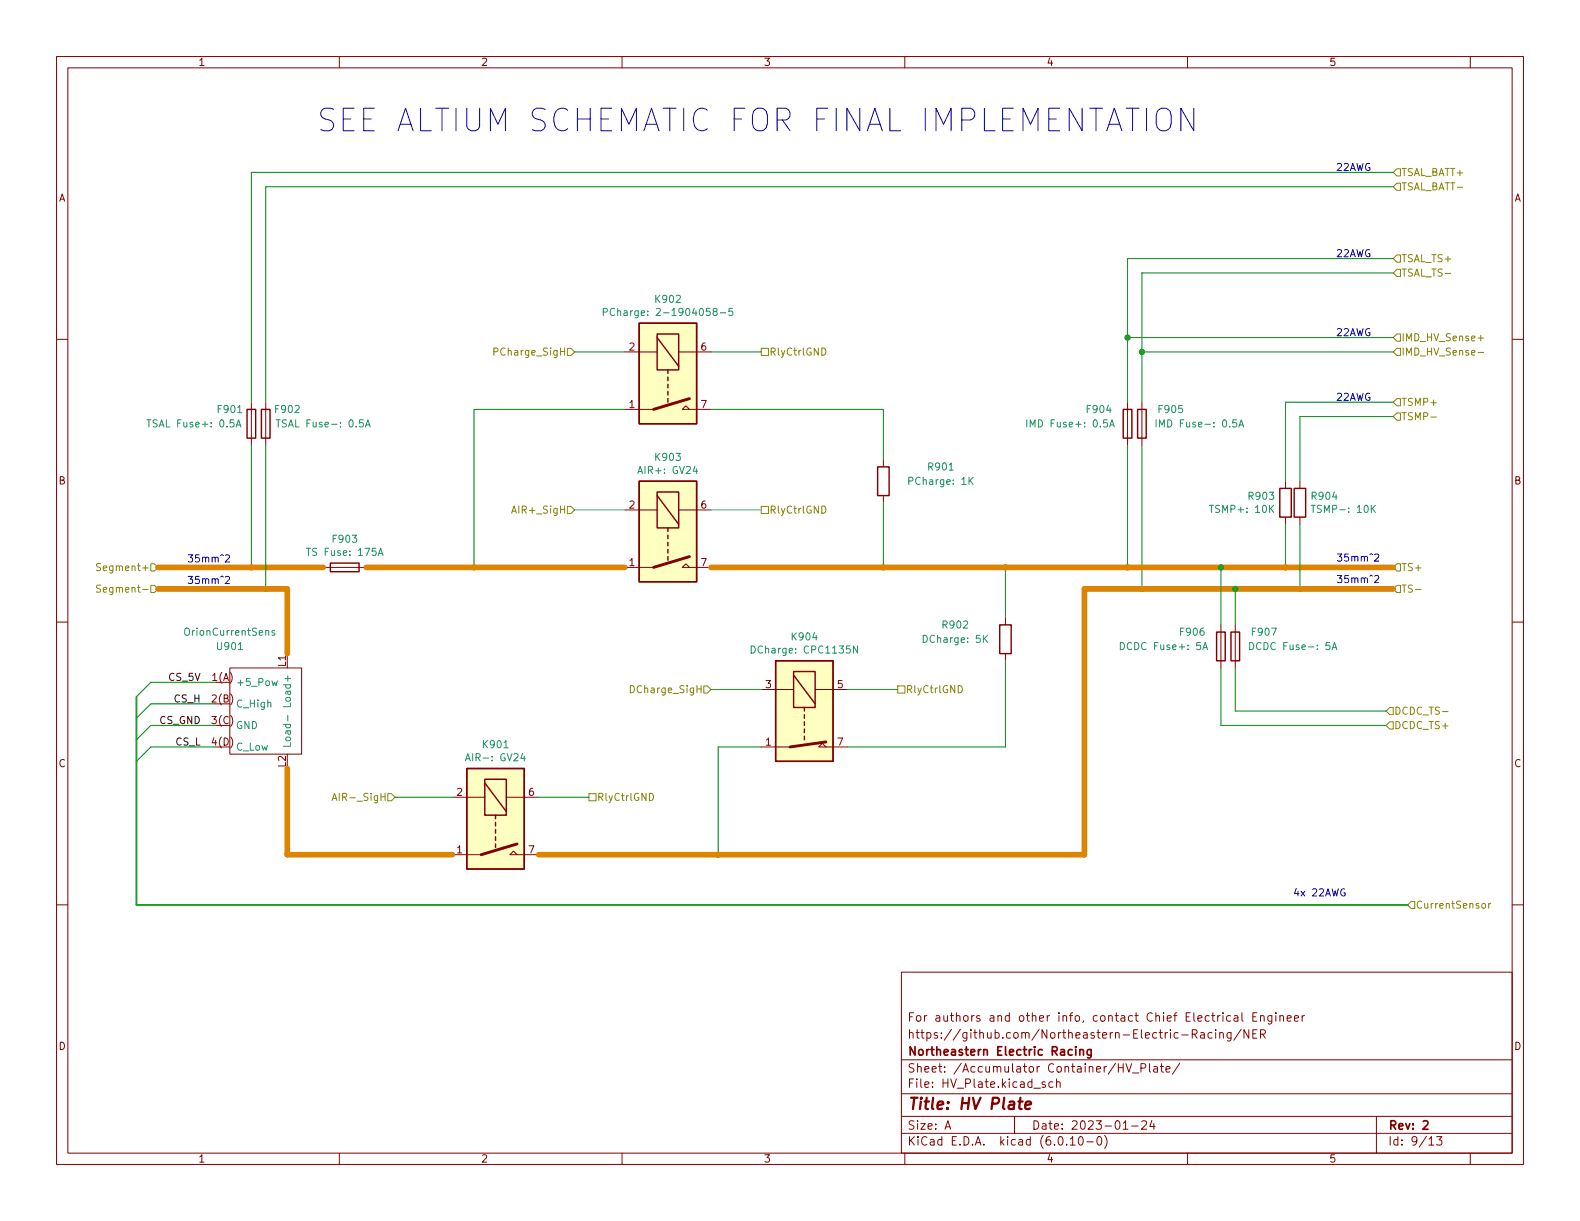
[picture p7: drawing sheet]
<svg xmlns="http://www.w3.org/2000/svg" width="279mm" height="216mm" viewBox="0 0 279 216" stroke-linecap="round" stroke-linejoin="round" font-family="sans-serif">
<g fill="none" stroke="#840000" stroke-width=".18">
<path d="M10 10h259.4v195.9h-259.4zM12 12h255.4v191.9h-255.4zM60 10v2M110 10v2M160 10v2M210 10v2M260 10v2M10 60h2M267.4 60h2M44.4 71.1v7.6M47 71.1v7.6M110.5 62.2h5.7"/>
<path d="M110.5 72.4h5.1M120 62.2h5.7M121.9 72.4l-.6-.6-.7 .6h5.1M199.4 71.1v7.6M201.9 71.1v7.6M110.5 90.2h5.7M120 90.2h5.7M156.2 81.3v1.3M156.2 87.6v1.3M227.3 85.1v1.3M227.3 91.4v1.3M229.9 85.1v1.3"/>
<path d="M229.9 91.4v1.3M10 110h2M40.6 118.1h12.7v15.3h-12.7zM50.8 115.6v2.5M57.1 100.3h7.7M110.5 100.3h5.1M121.9 100.3l-.6-.6-.7 .6h5.1M177.8 109.2v1.3M177.8 115.6v1.2M215.9 110.5v7.6M218.4 110.5v7.6M267.4 110h2"/>
<path d="M134.6 121.9h5.7M134.6 132.1h5.1M144.1 121.9h5.8M146 132.1l-.6-.7-.6 .7h5.1M10 160h2M80 141h5.7M80 151.1h5.1M89.5 141h5.7M91.4 151.1l-.6-.6-.6 .6h5M267.4 160h2M159.4 171.9h108v32h-108zM217.6 179.6h-.4l-.3 .3v.4l.1 .2h.6"/>
<path d="M218.3 179.6h.5l.1 1M218.9 179.9l-.5 .1a.29 .29 0 0 0-.2 .3 .29 .29 0 0 0 .2 .3l.5-.1M219.6 179.1v1.3l.2 .2M221.5 179.8h.5M222.3 179.1h-.8v1.5h.8M222.9 179.7l.2-.1h.4v1M222.9 179.6v1M224.9 179.6v1.2l-.3 .3-.3-.1M224.9 179.6h-.4l-.3 .3v.4l.1 .2h.6M225.6 179.1v.1M225.6 179.6v1M226.3 179.7l.2-.1h.4l.1 1"/>
<path d="M226.3 179.6v1M230.3 179.6v1M230.7 179.6h-.3l-.1 .3M159.4 197.4h108M159.4 193.4h108M159.4 187.4h108M167.1 199.7l.5-1.5 .5 1.5M167.3 199.2h.7M179.4 197.4v3M184.8 191.4l-.3-.1-.2 .2v.2l.5 .2v.3h-.5M186.2 191.4l-.4-.1-.3 .3v.4l.1 .2h.6M186.8 191.4l.2-.1 .4 .1 .1 .9"/>
<path d="M186.8 190.8v1.5M198.6 199.7h.9M199.1 188.1l.5 1.5 .5-1.5M200.1 199.1h1.2M200.3 189.7h1.1M201.8 188.9l.7-.1 .1-.2-.1-.4-.2-.1h-.5v1.5M201.9 198.3l.6-.1 .2 .1 .1 .3-1 1.1h1M203.3 188.1v1.3l.2 .2M203.7 198.1l-.4 1.1h1M204 188.7h.6l.1 .9M204 198.7v1M204.7 188.9l-.5 .1a.29 .29 0 0 0-.2 .3 .29 .29 0 0 0 .2 .3l.5-.1"/>
<path d="M205.2 188.6h.6M205.4 188.1v1.3l.4 .2M206.2 189.1l.7-.2-.1-.2-.4-.1-.2 .2 .1 .7h.5M208.6 188l-1.3 1.9M209 183h1.1M210.8 182.9l.7-.1 .2-.2-.1-.4-.2-.1h-.6v1.5M211.2 182.9l.5 .7M212.3 182.6h.6l.1 1M213 182.9l-.5 .1a.29 .29 0 0 0-.2 .3 .29 .29 0 0 0 .2 .3l.5-.1M214.3 182.6h-.4l-.3 .3v.4l.2 .2h.5M215 182.1v.1M215 182.6v1"/>
<path d="M215.7 182.7l.2-.1h.4v1M215.7 182.6v1M217.7 182.6v1.2l-.3 .3-.4-.1M217.7 182.6h-.4l-.3 .3v.4l.1 .2h.6M219.5 182l-1.3 1.9M220.8 182.1v1.5l-.8-1.5v1.5M221.5 182.8h.5M222.3 182.1h-.8v1.5h.8M222.9 182.9l.7-.1 .2-.2-.1-.4-.2-.1h-.6v1.5M223.3 182.9l.5 .7M227.6 180.1l.7-.2v-.3h-.5l-.2 .2 .1 .7h.6M228.9 180.1l.7-.2-.1-.3h-.4l-.2 .2 .1 .7h.5"/>
<path d="M243.4 197.4v6.5M60 203.9v2M110 203.9v2M159.4 200.4h108M160 203.9v2M189.3 201.4l.4-.4v1.5M189.3 202.5h.8M190.9 201h.1a.81 .81 0 0 1 .6 .6 .81 .81 0 0 1-.3 .8l-.1 .1a.81 .81 0 0 1-.6-.6 .81 .81 0 0 1 .3-.9zM192.2 201.9h1.1M194.2 201h.1a.81 .81 0 0 1 .6 .6 .81 .81 0 0 1-.3 .8l-.1 .1a.81 .81 0 0 1-.6-.6 .81 .81 0 0 1 .3-.9zM195.3 200.8a1.72 1.72 0 0 1 0 2.2M210 203.9v2"/>
<path d="M252.7 201.4l.4-.4v1.5M252.7 202.5h.8M254 201h1l-.5 .5 .4 .2v.6l-.2 .2h-.4l-.3-.2M260 203.9v2"/>
</g>
<path d="M190.2 185.1v.1M190.2 185.6v1M191 185.7l.2-.1 .3 .1 .1 .9M191 185.6v1M193 185.6v1.2l-.3 .3-.4-.1M193 185.7l-.5-.1-.3 .3v.4l.2 .2h.6M251.7 198.3l.5-.1 .3 .1v.3l-.9 1.1h.9" fill="none" stroke="#840000" stroke-width=".3"/>
<path d="M180.1 194.8h.7M180.4 194.1l-.2 1.7 .1 .2 .4 .1M181.3 195.4l1-.2v-.3l-.2-.1-.6 .1-.2 .9 .2 .3 .6-.1" fill="none" stroke="#840000" stroke-width=".4"/>
<g fill="none" stroke="#840000" stroke-width=".25">
<path d="M113 57.2h10.2v17.7h-10.2zM116.2 59.1h3.8v6.3h-3.8zM116.2 59.7l3.8 5.1M43.7 72.4h1.5v5.1h-1.5zM46.2 72.4h1.6v5.1h-1.6zM118.1 65.4v.6M118.1 66.7v.6M118.1 67.9v.7M118.1 69.2v.7M118.1 70.5v.6M198.6 72.4h1.6v5.1h-1.6zM201.2 72.4h1.5v5.1h-1.5z"/>
<path d="M58.4 99.6h5.1v1.5h-5.1zM113 85.1h10.2v17.8h-10.2zM116.2 87h3.8v6.3h-3.8zM116.2 87.6l3.8 5.1M118.1 93.3v.7M118.1 94.6v.7M118.1 95.9v.6M118.1 97.2v.6M118.1 98.4v.7M155.2 82.6h2v5h-2zM226.3 86.4h2v5h-2zM228.9 86.4h2v5h-2z"/>
<path d="M137.2 116.8h10.1v17.8h-10.1zM140.3 118.7h3.8v6.4h-3.8zM140.3 119.4l3.8 5.1M176.8 110.5h2v5.1h-2zM215.1 111.8h1.6v5h-1.6zM217.7 111.8h1.5v5h-1.5zM82.5 135.9h10.2v17.8h-10.2zM85.7 137.8h3.8v6.3h-3.8zM85.7 138.4l3.8 5.1M142.2 125.1v.6M142.2 126.4v.6M142.2 127.6v.7"/>
<path d="M142.2 128.9v.6M142.2 130.2v.6M87.6 144.1v.7M87.6 145.4v.7M87.6 146.7v.6M87.6 148v.6M87.6 149.2v.7"/>
</g>
<g fill="none" stroke="#008484" stroke-width=".18">
<path d="M106.7 55.2l.6-.1 .1-.2-.1-.3-.6-.1v1.3M108.7 54.6a.6 .6 0 0 0-.9 .5 .6 .6 0 0 0 .6 .7l.3-.1M127.4 55.3h.9M129.5 54.5h-.6v.6l.2-.1 .4 .1 .1 .1-.1 .5-.1 .1-.5-.1M26 74.2h.7M41.8 75.5l.4-1.3 .4 1.3M41.9 75.1h.6M48.8 74.2h.8M49.2 74.2v1.3M64.6 75.5l.4-1.3 .5 1.3M64.7 75.1h.6M181.6 74.2v1.3"/>
<path d="M196.2 75.5l.4-1.3 .5 1.3M196.3 75.1h.6M204.4 74.2v1.3M219.1 75.5l.4-1.3 .4 1.3M219.2 75.1h.6M54.2 96.9h.7M66.9 98.2l.4-1.3 .4 1.3M67 97.8h.6M122.9 82.4l-.3 .9h.8M171.5 84.9l.6 .8M172.1 84.4l-.7 .7M213.9 89.3h.7"/>
<path d="M224.7 89.9l.5 .7M225.2 89.3l-.7 .8M231.8 89.3h.8M242.7 89.9l.5 .7M243.2 89.3l-.7 .8M48.6 111.5h-.3l-.2 .2v.2l.5 .1v.3h-.5M132.8 114.2a.64 .64 0 0 1 .8 .6 .64 .64 0 0 1-.8 .7zM151.6 114.2v1.3l-.7-1.3v1.3M174.1 112.9l.5 .7M174.6 112.3l-.7 .8M198.1 113.6a.64 .64 0 0 1 .8 .6 .64 .64 0 0 1-.8 .7zM212.7 114.9l.4-1.3 .4 1.3"/>
<path d="M212.8 114.5h.6M221 113.6a.64 .64 0 0 1 .7 .6 .64 .64 0 0 1-.7 .7zM235.6 114.9l.4-1.3 .4 1.3M235.7 114.5h.6M48.1 120.4l.2 .8 .3-.6 .2 .6 .2-.8M50.9 126.5v1M51.4 124.3v.6h-1.3M82.3 134.5l.4-1.2 .5 1.2M92.4 133.2l-.3 .9h.8M92.7 133.7v.8"/>
</g>
<g fill="#ffffc2" stroke="#ffffc2" stroke-width=".18">
<path d="M113 57.2h10.2v17.7h-10.2z"/>
<path d="M137.2 116.8h10.1v17.8h-10.1z"/>
<path d="M113 85.1h10.2v17.8h-10.2z"/>
<path d="M82.5 135.9h10.2v17.8h-10.2z"/>
</g>
<path d="M121.9 70.5l-6.3 1.9M121.9 98.4l-6.3 1.9M146 131.2l-6.3 .9M91.4 149.2l-6.3 1.9" fill="none" stroke="#840000" stroke-width=".51"/>
<g fill="none" stroke="#848400" stroke-width=".18">
<path d="M247 32.4h.6v1.3h-.6l-.6-.7zM247 29.8h.6v1.3h-.6l-.6-.6zM247 59.1h.6v1.2h-.6l-.6-.6zM247 45.1h.6v1.3h-.6l-.6-.7zM247 47.6h.6v1.3h-.6l-.6-.6zM261.4 59.8h.9M87.3 62.2l.6-.1 .2-.1-.1-.3-.7-.2v1.3M100.3 61.6h.7l.6 .6-.6 .7h-.7zM134.6 61.6h1.3v1.3h-1.3zM145.3 61.5a.64 .64 0 0 1 .8 .7 .64 .64 0 0 1-.8 .6zM247 61.6h.6v1.3h-.6l-.6-.7zM247 70.5h.6v1.3h-.6l-.6-.7z"/>
<path d="M247 73h.6v1.3h-.6l-.6-.6zM253 73.8h1M261.4 62.3h.9M17.8 99.7l-.5-.1-.2 .2v.3l.6 .3 .1 .3-.3 .2-.4-.1M26.7 99.7h.6l.6 .6-.6 .7h-.6zM90.5 90.7l.4-1.2 .4 1.2M100.3 89.5h.7l.6 .7-.6 .6h-.7zM134.6 89.5h1.3v1.3h-1.3zM145.3 89.5a.64 .64 0 0 1 .8 .6 .64 .64 0 0 1-.8 .6zM247 99.7h.6v1.3h-.6l-.6-.7zM17.8 103.5l-.5-.1-.2 .2v.3l.6 .3 .1 .3-.3 .2h-.4M26.7 103.5h.6l.6 .6-.6 .7h-.6z"/>
<path d="M247 103.5h.6v1.3h-.6l-.6-.7zM250.3 104.2h1M111.5 121.2a.64 .64 0 0 1 .7 .7 .64 .64 0 0 1-.7 .6zM124.5 121.3h.6l.6 .6-.6 .7h-.6zM158.7 121.3h1.3v1.3h-1.3zM169.5 121.2a.64 .64 0 0 1 .7 .7 .64 .64 0 0 1-.7 .6zM245.7 127.6h.7v1.3h-.7l-.6-.6zM245.7 125.1h.7v1.3h-.7l-.6-.7zM255.1 125.8h1M58.7 141.5l.4-1.2 .5 1.2M58.8 141.2h.7M68.6 140.3h.6l.6 .7-.6 .6h-.6z"/>
<path d="M104.1 140.3h1.3v1.3h-1.3zM114.8 140.3a.64 .64 0 0 1 .8 .6 .64 .64 0 0 1-.8 .6zM249.6 159.4h.6v1.3h-.6l-.7-.7zM262.1 159.9l.2-.2 .3 .2 .1 .5-.1 .1-.3 .1-.2-.1zM263.2 159.7v.9M263.6 159.7l-.4 .3"/>
</g>
<path d="M204.6 19.7a1.34 1.34 0 0 1 1.6-.6 1.34 1.34 0 0 1 .9 1.4v1.3a1.33 1.33 0 0 1-1.3 1.4 1.33 1.33 0 0 1-1.3-1.4v-1.3zM211.1 19.1v4l-2.3-4v4M39.9 98.2l.5-.1 .2 .4-.8 .9h.8M243.1 98.1l.5-.1 .2 .3-.8 .9h.8M39.9 102l.5-.1 .2 .4-.8 .9h.8M243.1 101.9l.5-.1 .2 .3-.8 .9h.8M237.8 157.2a.59 .59 0 0 0-.7 .6 .59 .59 0 0 0 .7 .6l.1-.5h-.3" fill="none" stroke="#0000c2" stroke-width=".18"/>
<path d="M24.1 123.2v36.8h224.8" fill="none" stroke="#009600" stroke-width=".3"/>
<path d="M27.9 104.1h22.9v11.5M27.9 100.3h29.2M64.8 100.3h45.7M125.7 100.3h120.7M246.4 104.1h-54.6v47h-96.6M50.8 135.9v15.2h29.2" fill="none" stroke="#dd8500" stroke-width="1"/>
<g fill="none" stroke="#008400" stroke-width=".18">
<path d="M246.4 33h-199.4v38.1M246.4 30.5h-202v40.6M199.4 59.7h47M246.4 48.3h-44.5v22.8M246.4 45.7h-47v25.4M44.4 78.7v21.6M47 78.7v25.4M101.6 62.2h8.9M110.5 72.4h-26.7v27.9M125.7 62.2h8.9M125.7 72.4h30.5v8.9M199.4 78.7v21.6"/>
<path d="M201.9 78.7v25.4M201.9 62.2h44.5M246.4 73.7h-16.5v11.4M246.4 71.1h-19.1v14M156.2 88.9v11.4M227.3 92.7v7.6M229.9 92.7v11.4M177.8 100.3v8.9M177.8 116.8v15.3h-27.9M215.9 118.1v10.2h29.2M215.9 100.3v10.2M218.4 118.1v7.6h26.7"/>
<path d="M218.4 104.1v6.4M38.1 128.3h-11.4l-2.6 2.5M38.1 132.1h-11.4l-2.6 2.5M38.1 124.5h-11.4l-2.6 2.5M38.1 120.7h-11.4l-2.6 2.5M125.7 121.9h8.9M134.6 132.1h-7.6v19M149.9 121.9h8.8M69.8 141h10.2M95.2 141h8.9"/>
</g>
<path d="M101.6 90.2h8.9M125.7 90.2h8.9" fill="none" stroke="#00c2c2" stroke-width=".18"/>
<g fill="#dd8500" stroke="#dd8500" stroke-width=".18">
<circle cx="227.3" cy="100.3" r=".46"/>
<circle cx="229.9" cy="104.1" r=".46"/>
<circle cx="47" cy="104.1" r=".46"/>
<circle cx="83.8" cy="100.3" r=".46"/>
<circle cx="44.4" cy="100.3" r=".46"/>
<circle cx="201.9" cy="104.1" r=".46"/>
<circle cx="199.4" cy="100.3" r=".46"/>
<circle cx="127" cy="151.1" r=".46"/>
<circle cx="156.2" cy="100.3" r=".46"/>
<circle cx="177.8" cy="100.3" r=".46"/>
</g>
<g fill="#008400" stroke="#008400" stroke-width=".18">
<circle cx="199.4" cy="59.7" r=".46"/>
<circle cx="201.9" cy="62.2" r=".46"/>
<circle cx="218.4" cy="104.1" r=".46"/>
<circle cx="215.9" cy="100.3" r=".46"/>
</g>
<text font-size="5.6" fill="#0000c2" x="55.9" y="23.3">SEE ALTIUM SCHEMATIC FOR FINAL IMPLEMENTATION</text>
<text font-size="2.8" fill="#840000" x="160.4" y="196.2">Title: HV Plate</text>
<g font-size="2.1" fill="#840000">
<text x="160.4" y="183.6">https://github.com/Northeastern-Electric-Racing/NER</text>
<text x="160.4" y="180.6">For authors and other info, contact Chief Electrical Engineer</text>
<text x="160.4" y="189.7">Sheet: /Accumulator Container/HV_Plate/</text>
<text x="160.4" y="186.7">Northeastern Electric Racing</text>
<text x="160.4" y="192.4">File: HV_Plate.kicad_sch</text>
<text x="160.4" y="202.5">KiCad E.D.A. kicad (6.0.10-0)</text>
<text x="160.4" y="199.7">Size: A</text>
<text x="182.4" y="199.7">Date: 2023-01-24</text>
<text x="245.4" y="199.7">Rev: 2</text>
<text x="245.4" y="202.5">Id: 9/13</text>
</g>
<g font-size="1.8" fill="#840000">
<text x="35" y="11.6">1</text>
<text x="85" y="11.6">2</text>
<text x="135" y="11.6">3</text>
<text x="185" y="11.6">4</text>
<text x="235" y="11.6">5</text>
<text x="10.3" y="35.6">A</text>
<text x="267.7" y="35.6">A</text>
<text x="111.3" y="62">2</text>
<text x="124" y="62">6</text>
<text x="111.3" y="72.1">1</text>
<text x="124" y="72.1">7</text>
<text x="10.3" y="85.7">B</text>
<text x="111.3" y="89.9">2</text>
<text x="124" y="89.9">6</text>
<text x="267.7" y="85.7">B</text>
<text x="111.3" y="100.1">1</text>
<text x="124" y="100.1">7</text>
<text x="50.5" y="117.9" transform="rotate(-90 50.5 117.9)">L1</text>
<text x="37.7" y="120.4">1(A)</text>
<text x="37.7" y="124.2">2(B)</text>
<text x="135.4" y="121.7">3</text>
<text x="148.1" y="121.7">5</text>
<text x="37.7" y="128">3(C)</text>
<text x="37.7" y="131.8">4(D)</text>
<text x="135.4" y="131.8">1</text>
<text x="148.1" y="131.8">7</text>
<text x="10.3" y="135.6">C</text>
<text x="50.5" y="135.7" transform="rotate(-90 50.5 135.7)">L2</text>
<text x="267.7" y="135.6">C</text>
<text x="80.8" y="140.7">2</text>
<text x="93.5" y="140.7">6</text>
<text x="80.8" y="150.9">1</text>
<text x="93.5" y="150.9">7</text>
<text x="10.3" y="185.7">D</text>
<text x="267.7" y="185.7">D</text>
<text x="35" y="205.6">1</text>
<text x="85" y="205.6">2</text>
<text x="135" y="205.6">3</text>
<text x="185" y="205.6">4</text>
<text x="235" y="205.6">5</text>
</g>
<g font-size="1.8" fill="#0000c2">
<text x="236.3" y="30.2">22AWG</text>
<text x="236.3" y="45.5">22AWG</text>
<text x="236.3" y="59.4">22AWG</text>
<text x="236.3" y="70.9">22AWG</text>
<text x="33" y="99.4">35mm^2</text>
<text x="236.2" y="99.3">35mm^2</text>
<text x="33" y="103.2">35mm^2</text>
<text x="236.2" y="103.1">35mm^2</text>
<text x="228.6" y="158.5">4x 22AWG</text>
</g>
<g font-size="1.8" fill="#848400">
<text x="247.8" y="33.7">TSAL_BATT-</text>
<text x="247.8" y="31.1">TSAL_BATT+</text>
<text x="247.8" y="46.4">TSAL_TS+</text>
<text x="247.8" y="48.9">TSAL_TS-</text>
<text x="87.9" y="62.9">PCharge_SigH</text>
<text x="136" y="62.9">RlyCtrlGND</text>
<text x="247.8" y="60.3">IMD_HV_Sense+</text>
<text x="247.8" y="62.9">IMD_HV_Sense-</text>
<text x="247.8" y="71.8">TSMP+</text>
<text x="247.8" y="74.3">TSMP-</text>
<text x="91.1" y="90.8">AIR+_SigH</text>
<text x="136" y="90.8">RlyCtrlGND</text>
<text x="18.1" y="101">Segment+</text>
<text x="247.8" y="101">TS+</text>
<text x="18.5" y="104.8">Segment-</text>
<text x="247.8" y="104.8">TS-</text>
<text x="112" y="122.6">DCharge_SigH</text>
<text x="160.1" y="122.6">RlyCtrlGND</text>
<text x="246.5" y="128.9">DCDC_TS+</text>
<text x="246.5" y="126.4">DCDC_TS-</text>
<text x="59.8" y="141.6">AIR-_SigH</text>
<text x="105.5" y="141.6">RlyCtrlGND</text>
<text x="250.3" y="160.7">CurrentSensor</text>
</g>
<g font-size="1.8" fill="#008484">
<text x="116" y="53.5">K902</text>
<text x="108.9" y="55.9">PCharge: 2-1904058-5</text>
<text x="26.7" y="75.6">TSAL Fuse+: 0.5A</text>
<text x="38.6" y="73">F901</text>
<text x="48.8" y="73">F902</text>
<text x="49.8" y="75.6">TSAL Fuse-: 0.5A</text>
<text x="182.4" y="75.6">IMD Fuse+: 0.5A</text>
<text x="192.3" y="73">F904</text>
<text x="205" y="73">F905</text>
<text x="205.5" y="75.6">IMD Fuse-: 0.5A</text>
<text x="113.3" y="83.8">AIR+: GV24</text>
<text x="116" y="81.5">K903</text>
<text x="164.3" y="83.2">R901</text>
<text x="161.1" y="85.7">PCharge: 1K</text>
<text x="220.9" y="88.4">R903</text>
<text x="232.1" y="88.4">R904</text>
<text x="58.9" y="96">F903</text>
<text x="214.5" y="90.7">TSMP+: 10K</text>
<text x="232.7" y="90.7">TSMP-: 10K</text>
<text x="54.9" y="98.3">TS Fuse: 175A</text>
<text x="33" y="112.4">OrionCurrentSens</text>
<text x="140.1" y="113.2">K904</text>
<text x="163.6" y="113.7">DCharge: 5K</text>
<text x="166.8" y="111.1">R902</text>
<text x="208.8" y="112.4">F906</text>
<text x="221.5" y="112.4">F907</text>
<text x="38.5" y="114.9">U901</text>
<text x="133.5" y="115.5">DCharge: CPC1135N</text>
<text x="198.7" y="114.9">DCDC Fuse+: 5A</text>
<text x="221.8" y="114.9">DCDC Fuse-: 5A</text>
<text x="41.7" y="121.3">+5_Pow</text>
<text x="41.7" y="125.1">C_High</text>
<text x="51.4" y="124.4" transform="rotate(-90 51.4 124.4)">Load+</text>
<text x="41.7" y="128.9">GND</text>
<text x="41.7" y="132.7">C_Low</text>
<text x="51.4" y="132.3" transform="rotate(-90 51.4 132.3)">Load-</text>
<text x="83" y="134.6">AIR-: GV24</text>
<text x="85.5" y="132.3">K901</text>
</g>
<g font-size="1.8">
<text x="30" y="120.4">CS_5V</text>
<text x="30.8" y="124.2">CS_H</text>
<text x="28.2" y="128">CS_GND</text>
<text x="31" y="131.8">CS_L</text>
</g>
</svg>
